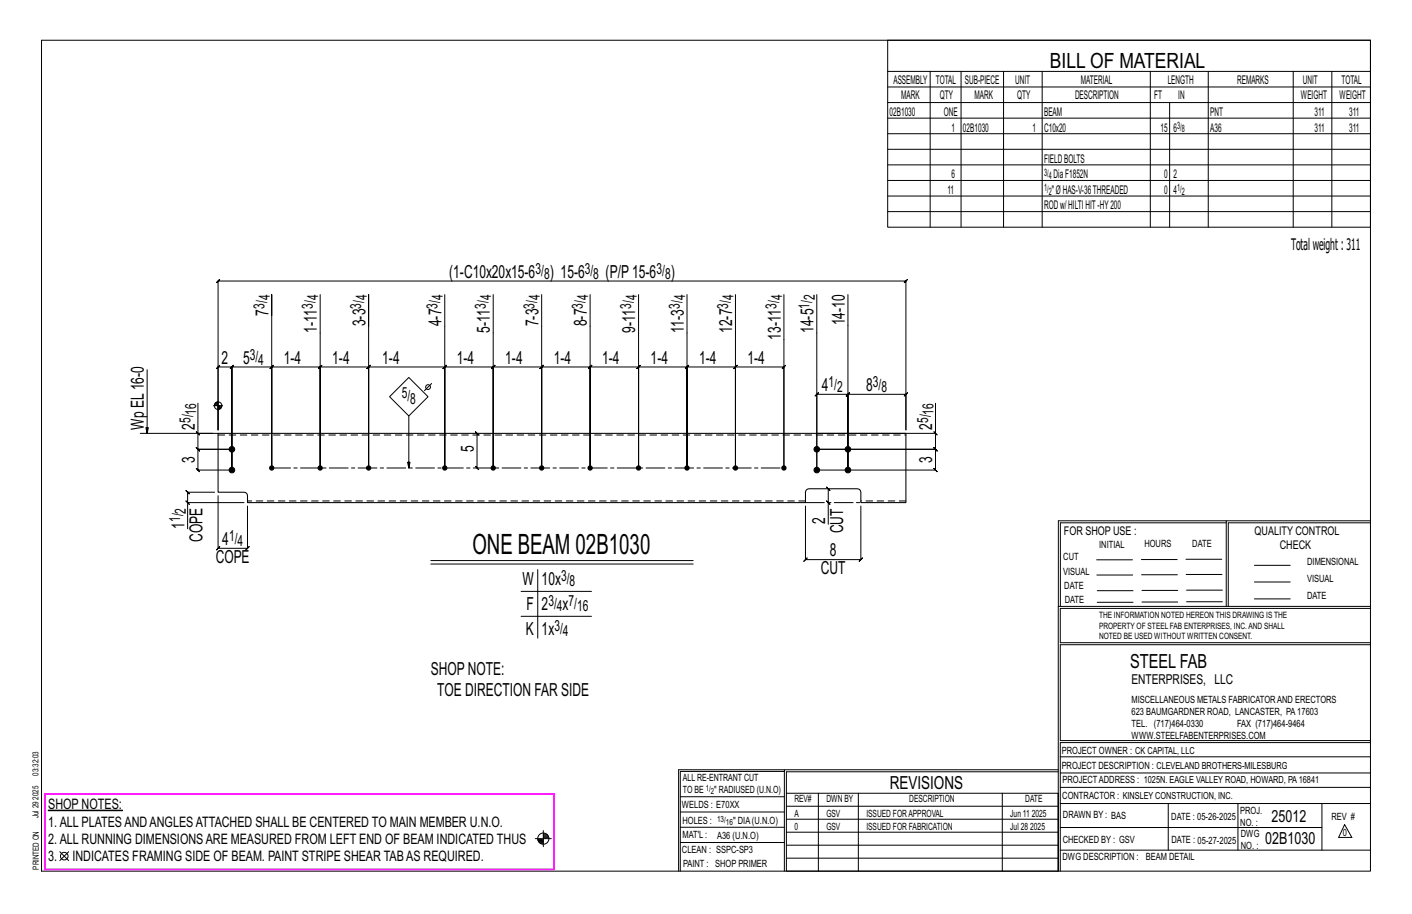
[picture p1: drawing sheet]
<svg xmlns="http://www.w3.org/2000/svg" width="432mm" height="279mm" viewBox="0 0 432 279" stroke-linecap="round" stroke-linejoin="round" font-family="sans-serif">
<g fill="#000" stroke="#000" stroke-width=".31">
<path d="M14.7 247.7h22.8v.1h-22.8z"/>
<circle cx="70.9" cy="137.3" r=".86"/>
<circle cx="249.8" cy="137.3" r=".86"/>
<circle cx="259.3" cy="137.3" r=".86"/>
<circle cx="70.9" cy="143.7" r=".86"/>
<circle cx="83.1" cy="143.1" r=".66"/>
<circle cx="97.9" cy="143.1" r=".66"/>
<circle cx="112.7" cy="143.1" r=".66"/>
<circle cx="136" cy="143.1" r=".66"/>
<circle cx="150.8" cy="143.1" r=".66"/>
<circle cx="165.6" cy="143.1" r=".66"/>
<circle cx="180.5" cy="143.1" r=".66"/>
<circle cx="195.3" cy="143.1" r=".66"/>
<circle cx="210.1" cy="143.1" r=".66"/>
<circle cx="224.9" cy="143.1" r=".66"/>
<circle cx="239.7" cy="143.1" r=".66"/>
<circle cx="249.8" cy="143.7" r=".86"/>
<circle cx="259.3" cy="143.7" r=".86"/>
</g>
<g fill="none" stroke="#000" stroke-width=".31">
<path d="M12.7 12.3h406.4v254h-406.4zM271.5 12.3h147.6v57.2h-147.6zM271.5 21.8h147.6M271.5 26.6h147.6M271.5 31.4h147.6M271.5 36.1h147.6M284.5 21.8v47.7M293.9 21.8v47.7M306.9 21.8v47.7M318.7 21.8v47.7M351.8 21.8v47.7M357.7 31.4v38.1"/>
<path d="M369.5 21.8v47.7M395.5 21.8v47.7M407.3 21.8v47.7M271.5 40.9h147.6M271.5 45.6h147.6M271.5 50.4h147.6M271.5 55.2h147.6M271.5 59.9h147.6M271.5 64.7h147.6M83.1 96.5v-6.4v53M97.9 90.1v53M112.7 99.7v-9.6v53"/>
<path d="M136 90.1v53M150.8 90.1v53M165.6 90.1v53M180.5 90.1v53M195.3 90.1v53M210.1 90.1v53M224.9 90.1v53M239.7 90.1v53v-30.9l.5-.5-1 1 .5-.5h-14.8l.5-.5-1 1 .5-.5v30.9v-30.9l.5-.5-1 1 .5-.5h-14.8l.5-.5-1 1 .5-.5v30.9v-30.9l.5-.5-1 1 .5-.5h-14.8l.5-.5-1 1 .5-.5v30.9v-30.9l.5-.5-1 1 .5-.5h-14.8l.5-.5-1 1 .5-.5v30.9v-30.9l.5-.5-1 1 .5-.5h-14.9l.5-.5-1 1 .5-.5v30.9v-30.9l.5-.5-1 1 .5-.5h-14.8l.5-.5-1 1 .5-.5v30.9v-30.9l.5-.5-1 1 .5-.5h-14.8l.5-.5-1 1 .5-.5v30.9v-30.9l.5-.5-1 1 .5-.5h-23.3l.5-.5-1 1 .5-.5v30.9v-30.9l.5-.5-1 1 .5-.5h-14.8l.5-.5-1 1 .5-.5v30.9v-30.9l.5-.5-1 1 .5-.5h-14.8l.5-.5-1 1 .5-.5v30.9v-30.9l.5-.5-1 1 .5-.5h-12.2l.5-.5-1 1 .5-.5v31.5v-31.5l.5-.5-1 1 .5-.5h-4.2l.5-.5-1 1 .5-.5v19.2M249.8 90.1v53.6M259.3 90.1v53.6M45 113v19.5l-.4-1.8h.8l-.4 1.8M132 117.2l-2.2 2.2"/>
<path d="M42.9 132.5h23.8M60 132l1 1zM60.5 132.5v4.8l-.5-.5 1 1-.5-.5h10.4h-10.4l-.5-.5 1 1-.5-.5v6.4l-.5-.5 1 1-.5-.5h10.4M60.5 123.3v9.2h4.6M65.3 124h2.8M65.6 123.5v.5M65.8 123.2v.8M66.1 123v1M66.3 122.9v1.1M66.5 122.9v1.1M66.7 131.4v-45.5l-.5 .5 1-1-.5 .5h210.3l-.5 .5 1-1-.5 .5v45.5v-10.9l.5-.5-1 1 .5-.5h-17.7l.5-.5-1 1 .5-.5v23.2v-23.2l.5-.5-1 1 .5-.5h-9.5l.5-.5-1 1 .5-.5v23.2h36.3l.5 .5-1-1 .5 .5v-6.4l.5 .5-1-1 .5 .5h-36.3h36.3l.5 .5-1-1 .5 .5v-4.8M66.7 122.6v8.8"/>
<path d="M66.9 124v1.2M67.1 124v1.1M67.3 124v1M67.5 124v.8M67.7 124v.5M119.1 121.3l5.9-5.9 5.9 5.9-5.9 5.9zM125 127.2v15.9l-.4-1.8h.8l-.4 1.8M145.4 132l1 1zM145.9 132.5v10.6l-.5-.5 1 1-.5-.5M285.6 132l1 1zM286.1 123.3v9.2h-36.3M56.9 153.1l1 1z"/>
<path d="M65.6 150.5h-8.2l-.5-.5 1 1-.5-.5v3.1M66.7 151.5v16.1l-.5 .5 1-1-.5 .5h9l-.5 .5 1-1-.5 .5v-12.9M74.6 153.6h-17.2v8M246.3 154.7v16.4l-.5 .5 1-1-.5 .5h17l-.5 .5 1-1-.5 .5v-16.4M253.3 149.4l-.5-.5 1 1-.5-.5v4.2l-.5-.5 1 1-.5-.5v6.7M375 159.8h-50.7v25.6M375 159.2h-51.3l-.1 107.1M419.1 159.2h-44.1v26.2M419.1 159.8h-43.5v25.6M131.7 171.4h80.3M131.7 172.4h80.3M164.4 174.1v21"/>
<path d="M335.4 171.1h10.9M335.4 175.8h11M349 171h11M349.1 175.7h11M362.7 171h10.9M362.7 175.6h11M383.6 172.8h11M383.6 177.9h11M159.4 180.8h21.5M159.4 188.4h21.5M323.7 185.4h95.4M335.5 184.1h11"/>
<path d="M335.5 180.6h11M349.2 184h11M349.2 180.5h11M362.9 180.4h10.9M362.9 184h10.9M383.6 183.1h11M419.1 186h-94.9v10.5h94.9M419.1 197.1h-94.9v29.3h94.9v.6h-94.9v39.3M239.9 235.8h-31.9v30.5M239.9 235.3h-32.4v31M323.6 235.3h-83.7v31M323.6 235.9h-83.1v6.6"/>
<path d="M324.2 236.3h94.9M324.2 231.4h94.9M163.7 256.4h4.9M164.5 256.7h1.6M164.5 256.9h1.6M164.6 257.2h1.5M164.9 257.5h1.2M165.2 257.8h.9M166.1 253.9v4.9M166.1 254.9h1M166.1 256.1h1.7M166.1 255.2h1.3"/>
<path d="M166.1 255.5h1.5M166.1 255.8h1.7M208 252.9h31.9M208 257.5h31.9M208 243.6h31.9M208 248.2h31.9M240.5 242.5h83.1v23.8h-83.1zM240.5 258.4h83.1M240.5 254.4h83.1M240.5 250.4h83.1M240.5 246.5h83.1M250.3 242.5v23.8"/>
<path d="M262.5 242.5v23.8M306.5 242.5v23.8M324.2 253h80.1M324.2 245.6h94.9M324.2 259.9h94.9M324.2 240.7h94.9M357.3 245.6v14.3M378.6 245.6v14.3M404.3 245.6v14.3M411.2 252.1l2.2 3.9h-4zM18.3 260.4l2.7 2.7M21 260.4l-2.7 2.7"/>
<path d="M240.5 262.3h83.1"/>
<circle cx="130.9" cy="118.3" r=".74"/>
<circle cx="66.7" cy="124" r="1.16"/>
<circle cx="166.1" cy="256.4" r="1.71"/>
<circle cx="19.6" cy="261.7" r="1.17"/>
</g>
<path d="M13.7 242.7h155.8v23.1h-155.8z" fill="none" stroke="#f0f" stroke-width=".5"/>
<path d="M66.7 132.5h210.3v21.1h-13.7v-3.1l-.2-.6-.9-.5h-14.8l-.6 .2-.5 .9v3.1h-170.6v-2.1a1.06 1.06 0 0 0-1.1-1h-7.9z" fill="none" stroke="#000" stroke-width=".32"/>
<path d="M66.7 133h210.3M246.3 153.1h-170.6M277 153.1h-13.7" fill="none" stroke="#000" stroke-width=".31" stroke-dasharray="2 1.4"/>
<path d="M83.1 143.1h156.6M246.3 153.6h17" fill="none" stroke="#000" stroke-width=".31" stroke-dasharray="5.8 1 1 1"/>
<text font-size="8.6" x="144.4" y="169.4">ONE BEAM 02B1030</text>
<text font-size="6.4" x="321.1" y="20.7">BILL OF MATERIAL</text>
<text font-size="5.9" x="345.6" y="204.1">STEEL FAB</text>
<g font-size="5.5">
<text x="137.4" y="84.9">(1-C10x20x15-6</text>
<text x="168.1" y="84.9">) 15-6</text>
<text x="185.2" y="84.9">(P/P15-6</text>
<text x="205.1" y="84.9">)</text>
<text x="82.1" y="96.5" transform="rotate(-90 82.1 96.5)">7</text>
<text x="96.9" y="101.8" transform="rotate(-90 96.9 101.8)">1-11</text>
<text x="111.7" y="99.7" transform="rotate(-90 111.7 99.7)">3-3</text>
<text x="135" y="99.7" transform="rotate(-90 135 99.7)">4-7</text>
<text x="149.8" y="101.8" transform="rotate(-90 149.8 101.8)">5-11</text>
<text x="164.7" y="99.7" transform="rotate(-90 164.7 99.7)">7-3</text>
<text x="179.5" y="99.7" transform="rotate(-90 179.5 99.7)">8-7</text>
<text x="194.3" y="101.8" transform="rotate(-90 194.3 101.8)">9-11</text>
<text x="209.1" y="101.8" transform="rotate(-90 209.1 101.8)">11-3</text>
<text x="223.9" y="101.8" transform="rotate(-90 223.9 101.8)">12-7</text>
<text x="248.8" y="101.8" transform="rotate(-90 248.8 101.8)">14-5</text>
<text x="258.3" y="99.5" transform="rotate(-90 258.3 99.5)">14-10</text>
<text x="238.7" y="103.8" transform="rotate(-90 238.7 103.8)">13-11</text>
<text x="67.8" y="111.2">2</text>
<text x="74.3" y="111.2">5</text>
<text x="86.8" y="111.2">1-4</text>
<text x="101.6" y="111.2">1-4</text>
<text x="116.9" y="111.2">1-4</text>
<text x="139.7" y="111.2">1-4</text>
<text x="154.5" y="111.2">1-4</text>
<text x="169.3" y="111.2">1-4</text>
<text x="184.1" y="111.2">1-4</text>
<text x="199" y="111.2">1-4</text>
<text x="213.8" y="111.2">1-4</text>
<text x="228.6" y="111.2">1-4</text>
<text x="251.3" y="119.5">4</text>
<text x="264.9" y="119.5">8</text>
<text x="44" y="131.4" transform="rotate(-90 44 131.4)">Wp EL16-0</text>
<text x="59.5" y="131.4" transform="rotate(-90 59.5 131.4)">2</text>
<text x="285.1" y="131.4" transform="rotate(-90 285.1 131.4)">2</text>
<text x="59.5" y="141.7" transform="rotate(-90 59.5 141.7)">3</text>
<text x="144.9" y="138.1" transform="rotate(-90 144.9 138.1)">5</text>
<text x="285.1" y="141.5" transform="rotate(-90 285.1 141.5)">3</text>
<text x="56.4" y="161.6" transform="rotate(-90 56.4 161.6)">1</text>
<text x="252.3" y="160.3" transform="rotate(-90 252.3 160.3)">2</text>
<text x="61.9" y="165.7" transform="rotate(-90 61.9 165.7)">COPE</text>
<text x="68" y="166.6">4</text>
<text x="257.8" y="163" transform="rotate(-90 257.8 163)">CUT</text>
<text x="66" y="172.2">COPE</text>
<text x="253.8" y="170.1">8</text>
<text x="159.8" y="178.8">W</text>
<text x="165.6" y="178.8">10x</text>
<text x="251" y="175.6">CUT</text>
<text x="161" y="186.5">F</text>
<text x="165.6" y="186.5">2</text>
<text x="172" y="186.5">x</text>
<text x="160.8" y="194.1">K</text>
<text x="165.6" y="194.1">1x</text>
<text x="131.7" y="206.2">SHOPNOTE:</text>
<text x="133.7" y="212.7">TOE DIRECTION FAR SIDE</text>
<text x="272.2" y="241.1">REVISIONS</text>
</g>
<g font-size="5.1">
<text x="388.9" y="251.3">25012</text>
<text x="386.9" y="258.1">02B1030</text>
</g>
<text font-size="4.9" x="394.8" y="76.4">Totalweight : 311</text>
<g font-size="4.7">
<text x="163.8" y="83.7">3/</text>
<text x="178.8" y="83.7">3/</text>
<text x="200.8" y="83.7">3/</text>
<text x="166.4" y="85.3">8</text>
<text x="181.4" y="85.3">8</text>
<text x="203.4" y="85.3">8</text>
<text x="80.9" y="94.4" transform="rotate(-90 80.9 94.4)">3/</text>
<text x="82.5" y="91.8" transform="rotate(-90 82.5 91.8)">4</text>
<text x="95.7" y="94.4" transform="rotate(-90 95.7 94.4)">3/</text>
<text x="97.3" y="91.8" transform="rotate(-90 97.3 91.8)">4</text>
<text x="110.5" y="94.4" transform="rotate(-90 110.5 94.4)">3/</text>
<text x="112.2" y="91.8" transform="rotate(-90 112.2 91.8)">4</text>
<text x="133.8" y="94.4" transform="rotate(-90 133.8 94.4)">3/</text>
<text x="135.4" y="91.8" transform="rotate(-90 135.4 91.8)">4</text>
<text x="148.6" y="94.4" transform="rotate(-90 148.6 94.4)">3/</text>
<text x="150.3" y="91.8" transform="rotate(-90 150.3 91.8)">4</text>
<text x="163.4" y="94.4" transform="rotate(-90 163.4 94.4)">3/</text>
<text x="165.1" y="91.8" transform="rotate(-90 165.1 91.8)">4</text>
<text x="178.2" y="94.4" transform="rotate(-90 178.2 94.4)">3/</text>
<text x="179.9" y="91.8" transform="rotate(-90 179.9 91.8)">4</text>
<text x="193" y="94.4" transform="rotate(-90 193 94.4)">3/</text>
<text x="194.7" y="91.8" transform="rotate(-90 194.7 91.8)">4</text>
<text x="207.9" y="94.4" transform="rotate(-90 207.9 94.4)">3/</text>
<text x="209.5" y="91.8" transform="rotate(-90 209.5 91.8)">4</text>
<text x="222.7" y="94.4" transform="rotate(-90 222.7 94.4)">3/</text>
<text x="224.3" y="91.8" transform="rotate(-90 224.3 91.8)">4</text>
<text x="237.5" y="94.4" transform="rotate(-90 237.5 94.4)">3/</text>
<text x="239.2" y="91.8" transform="rotate(-90 239.2 91.8)">4</text>
<text x="247.5" y="94.4" transform="rotate(-90 247.5 94.4)">1/</text>
<text x="249.2" y="91.8" transform="rotate(-90 249.2 91.8)">2</text>
<text x="76.4" y="109.9">3/</text>
<text x="79" y="111.6">4</text>
<text x="253.4" y="118.3">1/</text>
<text x="256" y="120">2</text>
<text x="266.9" y="118.3">3/</text>
<text x="269.6" y="120">8</text>
<text x="122.8" y="121.8">5/</text>
<text x="125.5" y="123.5">8</text>
<text x="58.3" y="129.4" transform="rotate(-90 58.3 129.4)">5/</text>
<text x="59.9" y="126.8" transform="rotate(-90 59.9 126.8)">16</text>
<text x="283.8" y="129.4" transform="rotate(-90 283.8 129.4)">5/</text>
<text x="285.5" y="126.8" transform="rotate(-90 285.5 126.8)">16</text>
<text x="55.1" y="159.6" transform="rotate(-90 55.1 159.6)">1/</text>
<text x="56.8" y="157" transform="rotate(-90 56.8 157)">2</text>
<text x="70" y="165.4">1/</text>
<text x="72.6" y="167">4</text>
<text x="171.6" y="177.6">3/</text>
<text x="174.2" y="179.3">8</text>
<text x="167.7" y="185.2">3/</text>
<text x="173.9" y="185.2">7/</text>
<text x="170.3" y="186.9">4</text>
<text x="176.5" y="186.9">16</text>
<text x="169.5" y="192.8">3/</text>
<text x="172.1" y="194.5">4</text>
</g>
<g font-size="4.4">
<text x="14.7" y="247.4">SHOP NOTES:</text>
<text x="14.7" y="257.9">2.ALL RUNNING DIMENSIONSARE MEASURED FROM LEFT END OF BEAM INDICATED THUS</text>
<text x="14.7" y="252.7">1.ALL PLATESANDANGLESATTACHED SHALL BE CENTERED TO MAIN MEMBER U.N.O.</text>
<text x="14.7" y="263.1">3.</text>
<text x="22.2" y="263.1">INDICATES FRAMING SIDE OF BEAM. PAINT STRIPE SHEAR TABAS REQUIRED.</text>
</g>
<text font-size="4.2" x="346" y="209.1">ENTERPRISES, LLC</text>
<g font-size="3.7">
<text x="273.2" y="25.6">ASSEMBLY</text>
<text x="286.2" y="25.6">TOTAL</text>
<text x="295.1" y="25.6">SUB-PIECE</text>
<text x="310.4" y="25.6">UNIT</text>
<text x="330.5" y="25.6">MATERIAL</text>
<text x="357.1" y="25.6">LENGTH</text>
<text x="378.3" y="25.6">REMARKS</text>
<text x="398.4" y="25.6">UNIT</text>
<text x="410.2" y="25.6">TOTAL</text>
<text x="272.1" y="35.5">02B1030</text>
<text x="275.6" y="30.4">MARK</text>
<text x="287.4" y="30.4">QTY</text>
<text x="288.6" y="35.5">ONE</text>
<text x="298" y="30.4">MARK</text>
<text x="311" y="30.4">QTY</text>
<text x="319.3" y="35.5">BEAM</text>
<text x="328.7" y="30.4">DESCRIPTION</text>
<text x="353" y="30.4">FT</text>
<text x="360.3" y="30.4">IN</text>
<text x="370.1" y="35.5">PNT</text>
<text x="397.8" y="30.4">WEIGHT</text>
<text x="402" y="35.5">311</text>
<text x="409.6" y="30.4">WEIGHT</text>
<text x="412.6" y="35.5">311</text>
<text x="290.9" y="40.2">1</text>
<text x="294.5" y="40.2">02B1030</text>
<text x="315.8" y="40.2">1</text>
<text x="319.3" y="40.2">C10x20</text>
<text x="354.9" y="40.2">15</text>
<text x="358.9" y="40.2">6</text>
<text x="370.1" y="40.2">A36</text>
<text x="402" y="40.2">311</text>
<text x="412.6" y="40.2">311</text>
<text x="319.3" y="49.7">FIELDBOLTS</text>
<text x="289.8" y="59.3">11</text>
<text x="290.9" y="54.5">6</text>
<text x="321.6" y="59.3">&quot;ØHAS-V-36THREADED</text>
<text x="322.2" y="54.5">DiaF1852N</text>
<text x="356" y="54.5">0</text>
<text x="356" y="59.3">0</text>
<text x="358.9" y="54.5">2</text>
<text x="358.9" y="59.3">4</text>
<text x="319.3" y="64">RODw/HILTIHIT-HY200</text>
<text x="325.3" y="163.4">FOR SHOP USE :</text>
<text x="383.7" y="163.4">QUALITY CONTROL</text>
<text x="391.4" y="167.8">CHECK</text>
</g>
<g font-size="3.1">
<text x="360" y="39.4">3/</text>
<text x="361.4" y="40.5">8</text>
<text x="319.3" y="53.7">3/</text>
<text x="319.3" y="58.4">1/</text>
<text x="320.7" y="54.8">4</text>
<text x="320.7" y="59.5">2</text>
<text x="360" y="58.4">1/</text>
<text x="361.4" y="59.5">2</text>
<text x="336.2" y="167.4">INITIAL</text>
<text x="350" y="167.1">HOURS</text>
<text x="364.6" y="167.2">DATE</text>
<text x="325.2" y="171.3">CUT</text>
<text x="399.8" y="172.8">DIMENSIONAL</text>
<text x="325.1" y="175.8">VISUAL</text>
<text x="399.8" y="177.9">VISUAL</text>
<text x="325.5" y="180">DATE</text>
<text x="325.7" y="184.4">DATE</text>
<text x="399.8" y="183.1">DATE</text>
<text x="346" y="215">MISCELLANEOUS METALS FABRICATORAND ERECTORS</text>
<text x="346" y="218.6">623 BAUMGARDNER ROAD, LANCASTER, PA17603</text>
<text x="346" y="225.8">WWW.STEELFABENTERPRISES.COM</text>
<text x="346" y="222.2">TEL. (717)464-0330</text>
<text x="378.3" y="222.2">FAX (717)464-9464</text>
<text x="324.7" y="230.5">PROJECT OWNER : CK CAPITAL, LLC</text>
<text x="208.8" y="238.8">ALL RE-ENTRANT CUT</text>
<text x="324.7" y="235.1">PROJECT DESCRIPTION : CLEVELAND BROTHERS-MILESBURG</text>
<text x="324.9" y="239.5">PROJECTADDRESS : 1025N. EAGLE VALLEY ROAD, HOWARD, PA16841</text>
<text x="208.8" y="242.5">TO BE</text>
<text x="218.4" y="242.5">&quot; RADIUSED (U.N.O)</text>
<text x="242.9" y="245.3">REV#</text>
<text x="252.7" y="245.3">DWN BY</text>
<text x="278.1" y="245.3">DESCRIPTION</text>
<text x="313.5" y="245.3">DATE</text>
<text x="324.9" y="244.2">CONTRACTOR : KINSLEY CONSTRUCTION, INC.</text>
<text x="208.5" y="247">WELDS : E70XX</text>
<text x="208.7" y="251.7">HOLES :</text>
<text x="224.2" y="251.8">&quot; DIA(U.N.O)</text>
<text x="242.9" y="249.9">A</text>
<text x="252.7" y="249.9">GSV</text>
<text x="264.9" y="249.9">ISSUED FORAPPROVAL</text>
<text x="309" y="249.9">Jun 11</text>
<text x="315.5" y="249.9">2025</text>
<text x="325.1" y="250">DRAWN BY : BAS</text>
<text x="358.2" y="250.5">DATE : 05-26-2025</text>
<text x="379.3" y="248.9">PROJ.</text>
<text x="407.2" y="250.5">REV #</text>
<text x="208.7" y="256.3">MAT'L :</text>
<text x="219.3" y="256.4">A36 (U.N.O)</text>
<text x="242.9" y="253.8">0</text>
<text x="252.7" y="253.8">GSV</text>
<text x="264.9" y="253.8">ISSUED FOR FABRICATION</text>
<text x="309" y="253.8">Jul 28</text>
<text x="315" y="253.8">2025</text>
<text x="325" y="257.6">CHECKED BY : GSV</text>
<text x="358.3" y="257.7">DATE : 05-27-2025</text>
<text x="379.3" y="252.5">NO. :</text>
<text x="379.5" y="255.9">DWG</text>
<text x="410.6" y="255.5">0</text>
<text x="208.6" y="260.7">CLEAN : SSPC-SP3</text>
<text x="324.9" y="262.9">DWG DESCRIPTION :</text>
<text x="350.4" y="263">BEAM DETAIL</text>
<text x="379.5" y="259.5">NO. :</text>
<text x="208.9" y="265">PAINT : SHOP PRIMER</text>
</g>
<g font-size="2.7">
<text x="336.1" y="189">THE INFORMATION NOTED HEREON THIS DRAWING IS THE</text>
<text x="336.1" y="195.4">NOTED BE USED WITHOUT WRITTEN CONSENT.</text>
<text x="336.1" y="192.2">PROPERTY OF STEEL FAB ENTERPRISES, INC.AND SHALL</text>
</g>
<g font-size="2.6">
<text x="215.9" y="241.8">1/</text>
<text x="217.4" y="242.7">2</text>
<text x="219.3" y="251.1">13/</text>
<text x="222" y="252.1">16</text>
</g>
<g font-size="2.5">
<text x="11.7" y="237.1" transform="rotate(-90 11.7 237.1)">03:32:03</text>
<text x="11.8" y="244.4" transform="rotate(-90 11.8 244.4)">2025</text>
<text x="11.8" y="250.1" transform="rotate(-90 11.8 250.1)">Jul 29</text>
<text x="11.9" y="265.8" transform="rotate(-90 11.9 265.8)">PRINTED ON</text>
</g>
</svg>
